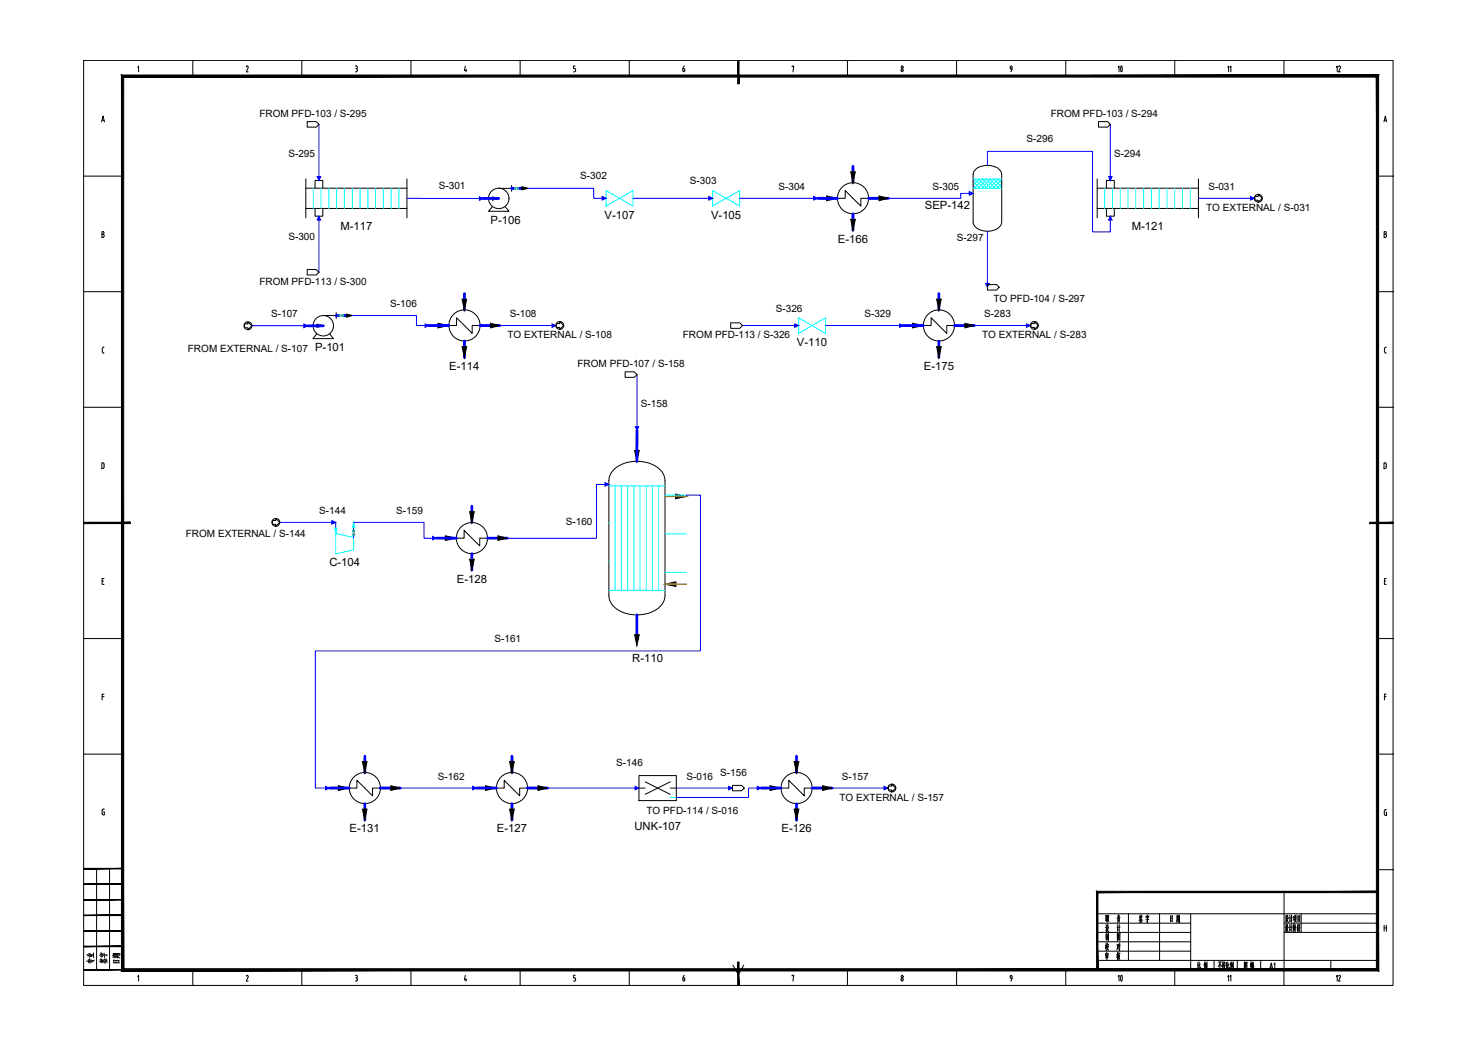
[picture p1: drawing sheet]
<svg xmlns="http://www.w3.org/2000/svg" width="420mm" height="297mm" viewBox="0 0 420 297" stroke-linecap="round" stroke-linejoin="round" font-family="sans-serif">
<g fill="none" stroke="#000" stroke-width=".28">
<path d="M23.8 17.2h372.2v262.9h-372.2zM39.1 19.1l.3-.3v1.6M54.8 17.2h.1M54.8 17.2v4.4M70 19l.4-.2 .1 .5M70.5 19.3l-.5 1.1h.6M85.8 17.2h.1M85.8 17.2v4.4M101 18.8h.3M101.2 19.5h.1M101.3 18.7l.2 .2v.4l-.2 .2 .3 .4M101.5 19.9l-.2 .5"/>
<path d="M116.8 17.2h.1M116.8 17.2v4.4M132.3 18.8l-.3 1.3h.7M132.5 19.7v.7M147.9 17.2h.1M147.9 17.2v4.4M163.4 19.5l.2 .4M163.5 18.8h-.4v.7h.3M163.6 19.9v.2M178.9 17.2h.1M178.9 17.2v4.4M194.1 19.5l.2 .8h.2l.1-.4"/>
<path d="M194.1 19.5h.3M194.4 19.5l.3 .4M194.5 18.7l-.3 .8M209.9 17.2h.1M225.2 19v-.2h.5l-.3 1.6M240.9 17.2h.1M240.9 17.2v4.4M256.1 19.9v.2M256.2 19.9l.3-.4 .2 .4M256.7 19.9v.2M271.9 17.2h.1M271.9 17.2v4.4"/>
<path d="M287.4 19.7h.3M287.7 19.1l-.1 .8-.3 .5M287.7 19.1l-.1-.3a.46 .46 0 0 0-.4 .4 .46 .46 0 0 0 .3 .5M303 17.2h.1M303 17.2v4.4M334 17.2h.1M334 17.2v4.4M365 17.2h.1M365 17.2v4.4M28.9 34.7l.4-1.7 .4 1.7M29 34.2h.6M101 20.4h.3"/>
<path d="M163.1 20.4h.3M163.6 20l-.2 .4M256.2 20l.3 .4 .2-.4M393.4 34.7l.4-1.7 .4 1.7M393.5 34.2h.6M23.8 50.1h11M391.6 50.1h4.4M396 50.1h.1M29 66.6l.6 .2v.4l-.3 .3M29.3 65.9h-.3v1.6h.3M29.3 65.8l.3 .4-.3 .3M393.5 66.6h.3"/>
<path d="M393.8 65.9h-.3v1.6h.3M393.8 66.6l.4 .4-.4 .5M393.8 65.8l.3 .4-.3 .3M23.8 82.9h11M29.1 99.1v.8M29.1 99.9l.1 .4 .4 .1M29.6 98.7l-.4 .1-.1 .3M391.6 82.9h4.4M394.1 98.7l-.4 .1-.1 .3v1l.5 .3M396 82.9h.1M23.8 115.8h11M391.6 115.8h4.4"/>
<path d="M396 115.8h.1M29.2 131.6h-.3v1.6h.3M29.3 131.6l.3 .4M29.6 132.1v.6M29.6 132.7l-.3 .5M393.4 131.6l.7 .2v.9l-.2 .4-.5 .1zM396 148.7h.1M29 165.2h.4M29.6 164.5h-.6v1.6h.6M393.6 165.2h.3M394.1 164.5h-.5v1.6h.5M23.8 181.5h11"/>
<path d="M29 198h.6M29.6 197.3h-.6v1.7M391.6 181.5h4.4M393.6 198h.5M394.1 197.3h-.5v1.7M396 181.5h.1M23.8 214.4h11M391.6 214.4h4.4M396 214.4h.1M29 230.4v.8M29.4 230.7h.3v.9l-.5-.1-.2-.4M29.7 230h-.5l-.2 .4"/>
<path d="M393.8 230.2h.4M393.8 230.2l-.3 .4 .1 .9 .2 .3M394 230.9h.2v.9h-.4M27.5 246.9v28.8M31.1 246.9v28.8M311.9 259.7h79.7M320.8 259.7v13.3M329.6 259.7v13.3M338.5 259.7v16M365 253.5v26.6M369.9 259.7v5.3M391.6 247.2h4.4"/>
<path d="M396 247.2h.1M39.1 277.6l.3-.4v1.7M54.8 275.7v4.4M70 277.5l.3-.3 .3 .4-.6 1.3h.6M85.8 275.7v4.4M101 277.2h.3M101 278.9h.3M101.2 278h.1M101.3 277.2l.3 .4-.3 .3 .2 .2v.6l-.2 .2M116.8 275.7v4.4M132.3 277.2l-.3 1.3h.7M132.5 278.2v.7"/>
<path d="M147.9 275.7v4.4M163.1 278.9h.3M163.4 277.9l.2 .4M163.5 277.2h-.4v.8h.3M163.6 278.3v.2M163.6 278.5l-.2 .4M178.9 275.7v4.4M194.4 277.9a.48 .48 0 0 1 .2 .5 .48 .48 0 0 1-.3 .4l-.2-.8h.3M194.5 277.2l-.3 .8M208.4 274.3l1.5 2.7 1.5-2.7M225.2 277.4v-.2h.5l-.3 1.7M240.9 275.7v4.4"/>
<path d="M256.1 278.3v.2M256.2 278.3l.3-.4 .2 .4M256.2 278.5l.3 .4 .2-.4M256.7 278.3v.2M271.9 275.7v4.4M287.2 277.8l.3 .3M287.4 278.2h.3M287.7 277.6l-.1 .8-.3 .5M287.7 277.6l-.2-.4-.3 .6M303 275.7v4.4M311.9 273h79.7M311.9 262.4h26.6"/>
<path d="M311.9 265h26.6M311.9 267.7h26.6M311.9 270.4h26.6M324.1 261.6v.4M324.1 260.1l-.2 .8M324.1 260.5l.1 .3M324.3 260.8l.5 .8M324.3 261.6v.3M324.3 260.7l-.5 1M324.3 260.4l-.3 .1M324.4 261.3l-.3 .1M324.5 260.1l-.2 .6"/>
<path d="M324.5 260.5l.1 .4M324.5 261.5l-.1 .6M324.6 262.1l-.6 .1M324.7 260.4l-.3 .1M325.8 260.5l.8-.1-.1 .4M325.8 260.4v.5M325.9 260.9l.5-.2-.2 .4M326.1 260l.1 .4M326.2 261.1v1.1l-.2-.3M326.6 261.4l-.9 .1M332.8 260.3v1.7M333.1 261l-.3 .1"/>
<path d="M333.2 260.4l-.4 .1M333.2 261.7l-.4 .2M333.3 260.3l-.1 1.6M334 275.7v4.4M334.6 260.1v1.3M334.6 261.6l-.2 .6M334.8 261.6l.1 .3M334.8 260.8h-.2M334.8 261.1h-.2M334.9 260l-.1 1.4M335 260.5l-.5 .1M335 261.4l-.6 .1"/>
<path d="M335.1 261.3l-.1 .9M335.1 260.3v1.1M335.3 260.8h-.2M335.3 261.3h-.2M335.3 260.2v2l-.1-.2M335.3 260.3h-.2M340.5 273.5v1.7M340.8 275l-.4 .4M340.8 274.3l-.3 .1M340.9 273.4v1.8l.2 .2h.2v-.5M341.2 274l-.3 .6M342.5 273.8v1.7"/>
<path d="M342.5 273.4l-.2 1M342.6 274.4l.1 .3M342.7 273.8l-.2 .9M342.8 274.1l-.2 1.2M342.8 274.1l-.2 .1M342.9 273.7l-.3 .1M343 273.9v1M343.1 273.4v2.1l-.1-.3M345.1 273v2.7M346.8 273.9v1.5M346.9 273.5l-.6 1.3M346.9 274.1l.3 .6"/>
<path d="M347.2 273.4l-.9 .1M347.6 273.3v2.2l-.1-.3M347.7 274.3l-.3 .4M347.7 273.9l-.3 .1M347.8 273.7v.4M348 273.3l.1 .4M348 273.9l-.1 .9 .4 .6M348.1 274.5l-.3 1M348.3 273.8h-.5M348.3 273.7l-.1 .4M348.3 274.4l-.5 .1M348.7 273.5v1.7"/>
<path d="M348.9 274.3l-.2 .1M349 274.9l-.4 .5M349 273.4v1.8l.2 .2h.2v-.5M349.4 274l-.4 .6M349.9 273.8v1.7M350 273.4l-.3 1M350.1 274.4l.1 .3M350.2 273.8l-.2 .9M350.3 274.1l-.3 1.2M350.3 274.1l-.2 .1M350.3 273.7l-.3 .1M350.4 273.9v1"/>
<path d="M350.6 273.4v2.1l-.2-.3M351.7 273v2.7M353.8 273.4v2.1M354 274.1l.4 .5M354 274.9l.2 .3M354.1 274.6l.1 .2M354.1 273.8l-.2 .5M354.3 273.9l-.3 .1M354.3 273.8l-.5 1M354.5 273.5l-.1 1.9v-.2l-.6 .1M354.5 273.5l-.7 .1M355.5 273.8v1"/>
<path d="M355.6 273.3v2.2M355.8 273.9v.9l-.1-.2M355.8 274h-.3M355.9 274.4v1.1M356 273.8v.6M356 273.9l.3-.1v.4M356.1 274.6v.8M356.3 274.9l-.3 .1M356.3 274.2l-.3 .1M356.3 274.5l-.4 .1M356.3 273.5l-.4 .1M356.4 274.4l-.1 1h-.4"/>
<path d="M365 262.4h26.6M365 265h26.6M365.4 262.9l.2 .3M365.5 260.2l.1 .3M365.5 263.6h-.2M365.5 263.5v1M365.6 260.9h-.2M365.6 260.8v1M365.7 264.2l-.3 .5M365.7 264l.6 .8M365.7 261.5l-.2 .5M365.8 262.8l-.2 1"/>
<path d="M365.8 260.5l-.1 .6M365.8 261.3l.5 .9M365.8 260.1v.5M366 262.8v.6l.3 .2M366 262.9h-.2M366 260.1l.1 .8h.2M366 260.2l-.2 .1M366.1 263.7l-.5 1.2M366.1 263.8h-.4M366.1 261.1h-.3M366.2 261l-.6 1.2M366.6 262.8l.1 .4"/>
<path d="M366.6 260.1l.2 .4M366.7 263.5l-.3 .1M366.7 263.4l-.1 1.2M366.7 260.8l-.2 .1M366.7 260.8v1.1M366.8 264.2l-.2 .5M366.8 261.5l-.2 .5M367.1 262.7v2.2M367.1 260.1v2.1M367.4 263.5l-.6 .1M367.4 260.8l-.6 .1M367.6 262.8v2"/>
<path d="M367.8 260.5v1M367.8 262.8l-.1 1.4v-.2M367.8 262.9l-.2 .1M367.9 260.5l-.2 .1M368 263.6l-.3 1.3M368 261.3l-.4 .3M368.1 260.6v1M368.1 262.9l.4 .8M368.2 262.7l-.4 1M368.2 263.5v1.4M368.2 260.8v1.1l-.3 .3M368.2 260.2v.5"/>
<path d="M368.2 261.7l.3 .4M368.5 260.6l-.4 .1M368.5 260.5l-.1 1.1M368.5 260.1l-.5 .2M368.8 262.9v1.8M369 260.2v1.9M369 263.6l-.2 .1M369 263.3l-.2 .1M369 264l-.3 .2M369.1 262.8l-.3 .3M369.2 264l.4 .7M369.3 262.8l-.1 .9"/>
<path d="M369.4 262.8l.2 .8M369.4 261.2l-.4 .2M369.4 260.8l-.4 .1M369.4 262.9l-.1 .1M369.5 263.7l-.5 1.1M369.5 261.8l-.5 .1M369.5 263.8h-.3M369.5 260.3l-.5 .1M369.5 260.3v1.8M378.3 273v2.7M393.5 263v1.7M393.5 263.8h.6"/>
<path d="M394.1 263v1.7M54.8 280.1h.1M85.8 280.1h.1M116.8 280.1h.1M147.9 280.1h.1M178.9 280.1h.1M209.9 280.1h.1M240.9 280.1h.1M271.9 280.1h.1M303 280.1h.1M334 280.1h.1M365 280.1h.1"/>
<circle cx="256.4" cy="19.1" r=".32"/>
<circle cx="256.4" cy="277.6" r=".32"/>
</g>
<g fill="#000" stroke="#000" stroke-width=".28">
<path d="M209.7 17.2l.4 6.6v-6.6zM209.7 17.2l.4 6.6h-.4z"/>
<path d="M34.5 21.3l.7 254.1v-253.5zM34.5 21.3l.7 254.1-.7 .6zM35.2 275.4l-.7 .6 356.8-.6zM34.5 276l356.8-.6 .6 .6zM391.3 21.9v253.5l.6 .6zM391.3 21.9l.6-.6v254.7zM35.2 21.9h356.1l.6-.6zM34.5 21.3h357.4l-356.7 .6z"/>
<path d="M23.8 148.4v.4l13.2-.4zM23.8 148.8l13.2-.4v.4z"/>
<path d="M389.4 148.8h6.6v-.4zM389.4 148.4h6.6l-6.6 .4z"/>
<path d="M23.8 255.8h11v-.1zM23.8 255.7h11l-11 .1z"/>
<path d="M23.8 251.4h11v-.2zM23.8 251.2h11l-11 .2z"/>
<path d="M23.8 247h11v-.2zM23.8 246.8h11l-11 .2z"/>
<path d="M312.1 253.7h79.5v-.3zM311.7 253.4h79.9l-79.5 .3zM311.7 253.4l.4 22.3v-22zM311.7 253.4l.4 22.3h-.4z"/>
<path d="M23.8 275.7h11v-.1zM23.8 275.6h11l-11 .1z"/>
<path d="M23.8 269.1h11v-.2zM23.8 268.9h11l-11 .2z"/>
<path d="M23.8 264.7h11v-.2zM23.8 264.5h11l-11 .2z"/>
<path d="M23.8 260.3h11v-.2zM23.8 260.1h11l-11 .2z"/>
<path d="M209.7 273.5v6.6h.4zM209.7 273.5h.4v6.6z"/>
</g>
<g fill="none" stroke="#000" stroke-width=".28">
<path d="M86.9 59.3h28.8M86.9 50.8v11.1M86.9 53.5h28.8M89.6 53.5v-2.2h2.2v2.2M89.6 59.3v2.2h2.2v-2.2M115.7 50.8v11.1M140 58.7l-1.1 1.4h5.8l-1.1-1.4M141.8 53.5h3.6M145.4 52.7v1.7M238.1 56.4h2.2v-2.2l4.4 4.4v-2.2h2.2M277.4 48.2a5.3 5.3 0 0 1 7 .4l.4 1v13.6a3.6 3.6 0 0 1-4.1 2.5 3.6 3.6 0 0 1-4.1-2.5v-13.6l.1-.5zM311.9 59.3h28.8"/>
<path d="M311.9 53.5h28.8M311.9 50.8v11.1M314.5 53.5v-2.2h2.3v2.2M314.5 59.3v2.2h2.3v-2.2M340.7 50.8v11.1M90.1 94.9l-1.1 1.4h5.8l-1.1-1.4M91.9 89.7h3.7M95.6 88.8v1.7M127.6 92.5h2.2v-2.2l4.4 4.5v-2.3h2.2M262.5 92.5h2.2v-2.2l4.4 4.5v-2.3h2.2M174.4 133.6a10.3 10.3 0 0 1 13.4 0 4.4 4.4 0 0 1 1.2 3v32.7a5.8 5.8 0 0 1-4.6 5 10 10 0 0 1-10.6-2.7l-.6-1.5-.1-.8v-32.7a4.4 4.4 0 0 1 1.3-3zM129.7 153h2.2v-2.3l4.5 4.5v-2.2h2.2"/>
<path d="M99.3 224h2.2v-2.2l4.4 4.4v-2.2h2.2M141.1 224h2.2v-2.2l4.4 4.4v-2.2h2.3M222 224h2.2v-2.2l4.4 4.4v-2.2h2.2"/>
<circle cx="141.8" cy="56.4" r="2.9"/>
<circle cx="242.5" cy="56.4" r="4.4"/>
<circle cx="91.9" cy="92.6" r="2.9"/>
<circle cx="132" cy="92.5" r="4.4"/>
<circle cx="266.9" cy="92.5" r="4.4"/>
<circle cx="134.2" cy="153" r="4.4"/>
<circle cx="103.7" cy="224" r="4.4"/>
<circle cx="145.5" cy="224" r="4.4"/>
<circle cx="226.4" cy="224" r="4.4"/>
</g>
<g fill="none" stroke="#0ff" stroke-width=".28">
<path d="M89.1 53.5v5.8M91.3 53.5v5.8M93.5 53.5v5.8M95.7 53.5v5.8M97.9 53.5v5.8M100.1 53.5v5.8M102.3 53.5v5.8M104.5 53.5v5.8M106.8 53.5v5.8M109 53.5v5.8M111.2 53.5v5.8M113.4 53.5v5.8"/>
<path d="M276.6 52.7l.9 .8M276.6 51.6l2 1.9M276.6 50.9h8.2M276.6 53.5h8.2M277.1 50.9l2.5 2.6M277.3 50.9l-.7 .6M278.2 50.9l2.5 2.6M278.4 50.9l-1.8 1.7M279.3 50.9l2.5 2.6M279.4 50.9l-2.6 2.6M280.4 50.9l2.5 2.6M280.5 50.9l-2.6 2.6"/>
<path d="M281.4 50.9l2.6 2.6M281.6 50.9l-2.6 2.6M282.5 50.9l2.3 2.2M282.7 50.9l-2.6 2.6M283.6 50.9l1.2 1.1M283.8 50.9l-2.6 2.6M284.8 51.1l-2.5 2.4M284.8 52.2l-1.4 1.3M284.8 53.3l-.3 .2M314 53.5v5.8M316.3 53.5v5.8M318.5 53.5v5.8"/>
<path d="M320.7 53.5v5.8M322.9 53.5v5.8M325.1 53.5v5.8M327.3 53.5v5.8M329.5 53.5v5.8M331.8 53.5v5.8M334 53.5v5.8M336.2 53.5v5.8M338.4 53.5v5.8M173.1 138.1h15.9M174.9 138.1v29.7M176.6 138.1v29.7"/>
<path d="M178.4 138.1v29.7M180.2 138.1v29.7M181.9 138.1v29.7M183.7 138.1v29.7M185.5 138.1v29.7M187.3 138.1v29.7M173.1 167.8h15.9"/>
</g>
<g fill="none" stroke="#00f" stroke-width=".8">
<path d="M137.4 56.4h4.4M145.4 53.5h.9M147.3 53.5h1.1M232.4 56.4h5.7M242.5 47.3v4.6M246.9 56.4h5.6M242.5 60.8v4.6M87.5 92.6h4.4M95.6 89.7h.8M97.5 89.7h1M121.9 92.5h5.7M132 83.5v4.6"/>
<path d="M132 97v4.6M136.4 92.5h5.7M256.9 92.5h5.6M266.9 83.5v4.6M266.9 97v4.6M271.3 92.5h5.7M181.1 122.4l-.1 8.7M124.1 153h5.6M134.1 143.9v4.6M134.1 157.4v4.6M138.6 153h5.6M181 174.8v5.6"/>
<path d="M103.7 215v4.6M145.5 215v4.6M226.4 215v4.6M93.6 224h5.7M103.7 228.5v4.6M108.1 224h5.6M135.5 224h5.6M145.5 228.5v4.6M150 224h5.6M216.4 224h5.6M226.4 228.5v4.6M230.8 224h5.7"/>
</g>
<g fill="#000" stroke="#000" stroke-width=".28">
<path d="M140 56l1.8 .4-1.8 .5zM148.4 53.1l1.7 .4-1.7 .5zM235 55.7l3.1 .7-3.1 .7zM241.8 48.8h1.3l-.6 3.1zM249.9 55.7l2.6 .7-2.6 .7zM241.8 62.3h1.3l-.6 3.1zM90.1 92.1l1.8 .5-1.8 .4zM98.5 89.3l1.7 .4-1.7 .5zM124.5 91.9l3.1 .6-3.1 .7zM131.3 85h1.4l-.7 3.1zM139.4 91.9l2.7 .6-2.7 .7zM259.4 91.9l3.1 .6-3.1 .7z"/>
<path d="M266.3 85h1.3l-.7 3.1zM274.3 91.9l2.7 .6-2.7 .7zM131.3 98.5h1.4l-.7 3.1zM266.3 98.5h1.3l-.7 3.1zM180.4 128h1.3l-.7 3.1zM126.6 152.3l3.1 .7-3.1 .6zM133.5 145.4h1.3l-.7 3.1zM141.5 152.3l2.7 .7-2.7 .6zM192 140.4l3.1 .7-3.1 .7zM133.5 158.9h1.3l-.7 3.1zM189 166.1l3.1-.7v1.3zM180.4 180.4h1.3l-.7 3.1z"/>
<path d="M103 216.5h1.3l-.6 3.1zM144.9 216.5h1.3l-.7 3.1zM225.7 216.5h1.4l-.7 3.1zM96.2 223.3l3.1 .7-3.1 .7zM103 230h1.3l-.6 3.1zM111.1 223.3l2.6 .7-2.6 .7zM138 223.3l3.1 .7-3.1 .7zM144.9 230h1.3l-.7 3.1zM152.9 223.3l2.7 .7-2.7 .7zM218.9 223.3l3.1 .7-3.1 .7zM225.7 230h1.4l-.7 3.1zM233.8 223.3l2.7 .7-2.7 .7z"/>
</g>
<path d="M189 141.1h6.1M189 166.1h6.1h-3" fill="none" stroke="#ffbf00" stroke-width=".38"/>
<!-- layer: EQUIPMENT -->
<path d="M172.3 54.2l7.6 4.4v-4.4l-7.6 4.4zM202.6 54.2l7.7 4.4v-4.4l-7.7 4.4zM227 90.3l7.7 4.5v-4.5l-7.7 4.5zM173.1 137.7h.1M95.4 151.7l5.1 1.1v3.5l-5.1 1.1zM95.4 150.1v1.6M173.1 148.7h.1M173.1 159.7h.1M189 140.7h6.1M189 151.8h6.1M189 162.7h6.1M190.5 226.7h1.8" fill="none" stroke="#0ff" stroke-width=".28"/>
<path d="M95.4 148.5v1.6M100.5 148.5v2.4M100.5 152.1v.7" fill="none" stroke="#00f" stroke-width=".28"/>
<path d="M100.2 150.9h.7l-.7 1.2h.7z" fill="none" stroke="#0f0" stroke-width=".28"/>
<g fill="#0ff" stroke="#0ff" stroke-width=".28">
<path d="M95.1 150.1h.7l-.4 1.6z"/>
<path d="M100.5 148.5l.4 1.5h-.7z"/>
</g>
<!-- layer: equipment_outline -->
<path d="M181.6 220.5h10.7v7.1h-10.7z" fill="none" stroke="#000" stroke-width=".28"/>
<!-- layer: internal_symbol -->
<path d="M183.4 222.2l7.1 3.6M190.5 222.2l-7.1 3.6" fill="none" stroke="#000" stroke-width=".28"/>
<!-- layer: process_line -->
<path d="M181.6 224h1.8M190.5 224h1.8" fill="none" stroke="#000" stroke-width=".28"/>
<path d="M146.3 53.2v.6l1-.6v.6zM146.8 53.5h.1M96.4 89.4v.6l1.1-.6v.6zM96.9 89.7h.1" fill="none" stroke="#0f0" stroke-width=".28"/>
<!-- layer: STREAM -->
<g fill="none" stroke="#00f" stroke-width=".28">
<path d="M90.7 35.3v16M315.6 35.3v16M115.7 56.4h21.7M150.1 53.5h18.7v2.9h3.5M179.9 56.4h22.7M210.3 56.4h22.1M276.6 55h-3.5v1.4h-20.6M280.7 47v-4h29.9v22.9h5v-4.4M340.7 56.4h15.9M90.7 61.5v15.9M280.7 65.7v15.9M71.6 92.6h15.9"/>
<path d="M100.2 89.7h18.2v2.8h3.5M142.1 92.5h15.9M211.1 92.5h15.9M234.7 92.5h22.2M277 92.5h15.9M181.1 106.5v15.9M173.1 137.7h-3.5v15.3h-25.4M79.5 148.5h15.9M100.5 148.5h20.1v4.5h3.5M195.1 140.7h4v44.3h-109.5v39h4M113.7 224h21.8M155.6 224h26"/>
<path d="M192.3 224h15.9M216.4 224h-3.6v2.7h-20.5M236.5 224h15.9"/>
</g>
<!-- layer: STREAM_ARROW -->
<g fill="#00f" stroke="#00f" stroke-width=".28">
<path d="M207.1 223.5l1.1 .5-1.1 .5z"/>
<path d="M355.5 55.9l1.1 .5-1.1 .5z"/>
<path d="M120.8 92.1l1.1 .4-1.1 .5z"/>
<path d="M86.4 92.1l1.1 .5-1.1 .5z"/>
<path d="M156.9 92.1l1.1 .4-1.1 .5z"/>
<path d="M94.3 148l1.1 .5-1.1 .5z"/>
<path d="M180.5 223.5l1.1 .5-1.1 .5z"/>
<path d="M215.3 223.5l1.1 .5-1.1 .5z"/>
<path d="M251.3 223.5l1.1 .5-1.1 .5z"/>
<path d="M180.6 121.3h1l-.5 1.1z"/>
<path d="M123 152.5l1.1 .5-1.1 .4z"/>
<path d="M172 137.2l1.1 .5-1.1 .5z"/>
<path d="M92.5 223.5l1.1 .5-1.1 .5z"/>
<path d="M134.4 223.5l1.1 .5-1.1 .5z"/>
<path d="M291.8 92.1l1.1 .4-1.1 .5z"/>
<path d="M315.2 50.2h.9l-.5 1.1z"/>
<path d="M90.2 50.2h1l-.5 1.1z"/>
<path d="M315.6 61.5l.5 1.1h-.9z"/>
<path d="M280.2 80.5h1l-.5 1.1z"/>
<path d="M90.7 61.5l.5 1.1h-1z"/>
<path d="M136.3 56l1.1 .4-1.1 .5z"/>
<path d="M171.2 55.9l1.1 .5-1.1 .5z"/>
<path d="M201.5 55.9l1.1 .5-1.1 .5z"/>
<path d="M231.3 55.9l1.1 .5-1.1 .5z"/>
<path d="M275.5 54.5l1.1 .5-1.1 .5z"/>
<path d="M225.9 92.1l1.1 .4-1.1 .5z"/>
<path d="M255.7 92.1l1.2 .4-1.2 .5z"/>
</g>
<!-- layer: CONNECTOR -->
<g fill="none" stroke="#000" stroke-width=".28">
<path d="M87.3 34.6h2.6l.8 .7-.8 .8h-2.6zM312.3 34.6h2.6l.7 .7-.7 .8h-2.6zM356.7 55.8h1v-.5l1.1 1.1-1.1 1.1v-.6h-1zM87.3 76.6h2.6l.8 .8-.8 .8h-2.6zM69.5 92.1h1v-.6l1.1 1.1-1.1 1.1v-.5h-1zM158.1 92h1v-.6l1.1 1.1-1.1 1.2v-.6h-1zM207.7 91.8h2.6l.8 .7-.8 .8h-2.6zM280.7 80.9h2.6l.7 .7-.7 .9h-2.6zM293.1 92h.9v-.6l1.1 1.1-1.1 1.2v-.6h-.9zM177.7 105.7h2.6l.8 .8-.8 .8h-2.6zM77.5 147.9h.9v-.5l1.1 1.1-1.1 1.1v-.6h-.9zM208.2 223.3h2.6l.8 .7-.8 .8h-2.6z"/>
<path d="M252.6 223.5h.9v-.6l1.1 1.1-1.1 1.1v-.5h-.9z"/>
<circle cx="357.7" cy="56.4" r="1.12"/>
<circle cx="70.5" cy="92.6" r="1.12"/>
<circle cx="159.1" cy="92.5" r="1.12"/>
<circle cx="294.1" cy="92.5" r="1.12"/>
<circle cx="78.4" cy="148.5" r="1.12"/>
<circle cx="253.5" cy="224" r="1.12"/>
</g>
<text font-size="6.6" x="315.7" y="280.8">10</text>
<text font-size="6.2" x="315.7" y="22.2">10</text>
<g font-size="5.3">
<text x="312.9" y="266">设 计</text>
<text x="27.5" y="275.2" transform="rotate(-90 27.5 275.2)">专业</text>
<text x="31.4" y="275.2" transform="rotate(-90 31.4 275.2)">签字</text>
<text x="34.9" y="274.8" transform="rotate(-90 34.9 274.8)">日期</text>
<text x="312.9" y="271.3">校 对</text>
</g>
<g font-size="4.4">
<text x="378.5" y="21.5">12</text>
<text x="363.4" y="276.6" transform="rotate(-90 363.4 276.6)">A1</text>
<text x="382.1" y="280.1" transform="rotate(-90 382.1 280.1)">12</text>
</g>
<g font-size="3.5">
<text x="350.7" y="21.5" transform="rotate(-90 350.7 21.5)">11</text>
<text x="350.7" y="280.1" transform="rotate(-90 350.7 280.1)">11</text>
</g>
<g font-size="3.2">
<text x="262.9" y="59.5">SEP-142</text>
<text x="96.8" y="65.4">M-117</text>
<text x="139.5" y="63.6">P-106</text>
<text x="171.9" y="62.1">V-107</text>
<text x="202.1" y="62.1">V-105</text>
<text x="321.7" y="65.4">M-121</text>
<text x="238.2" y="69">E-166</text>
<text x="226.6" y="98.3">V-110</text>
<text x="127.7" y="105.1">E-114</text>
<text x="262.6" y="105.1">E-175</text>
<text x="93.6" y="161">C-104</text>
<text x="129.9" y="165.6">E-128</text>
<text x="179.7" y="188">R-110</text>
<text x="99.4" y="236.6">E-131</text>
<text x="141.3" y="236.6">E-127</text>
<text x="180.4" y="236">UNK-107</text>
<text x="222.2" y="236.6">E-126</text>
</g>
<g font-size="2.8">
<text x="73.7" y="33.1">FROM PFD-103 / S-295</text>
<text x="298.7" y="33.1">FROM PFD-103 / S-294</text>
<text x="291.8" y="40.4">S-296</text>
<text x="82" y="44.6">S-295</text>
<text x="316.8" y="44.6">S-294</text>
<text x="124.7" y="53.8">S-301</text>
<text x="165" y="50.9">S-302</text>
<text x="196.1" y="52.4">S-303</text>
<text x="221.3" y="53.9">S-304</text>
<text x="265.1" y="53.9">S-305</text>
<text x="343.5" y="53.9">S-031</text>
<text x="342.8" y="59.9">TO EXTERNAL / S-031</text>
<text x="82" y="68.1">S-300</text>
<text x="272" y="68.4">S-297</text>
<text x="73.7" y="80.9">FROM PFD-113 / S-300</text>
<text x="110.9" y="87.3">S-106</text>
<text x="220.5" y="88.5">S-326</text>
<text x="282.4" y="85.9">TO PFD-104 / S-297</text>
<text x="77.1" y="90.2">S-107</text>
<text x="144.9" y="90.1">S-108</text>
<text x="245.7" y="90.1">S-329</text>
<text x="279.8" y="90.1">S-283</text>
<text x="53.4" y="99.9">FROM EXTERNAL / S-107 P-101</text>
<text x="144.3" y="96.1">TO EXTERNAL / S-108</text>
<text x="194.1" y="96.1">FROM PFD-113 / S-326</text>
<text x="279.2" y="96.1">TO EXTERNAL / S-283</text>
<text x="164.2" y="104.3">FROM PFD-107 / S-158</text>
<text x="182.2" y="115.8">S-158</text>
<text x="90.7" y="146">S-144</text>
<text x="112.6" y="146">S-159</text>
<text x="160.9" y="149.1">S-160</text>
<text x="52.8" y="152.7">FROM EXTERNAL / S-144</text>
<text x="140.6" y="182.4">S-161</text>
<text x="124.5" y="221.6">S-162</text>
<text x="175.2" y="217.8">S-146</text>
<text x="195.1" y="221.6">S-016</text>
<text x="204.8" y="220.5">S-156</text>
<text x="239.3" y="221.6">S-157</text>
<text x="238.7" y="227.6">TO EXTERNAL / S-157</text>
<text x="183.8" y="231.4">TO PFD-114 / S-016</text>
</g>
</svg>
